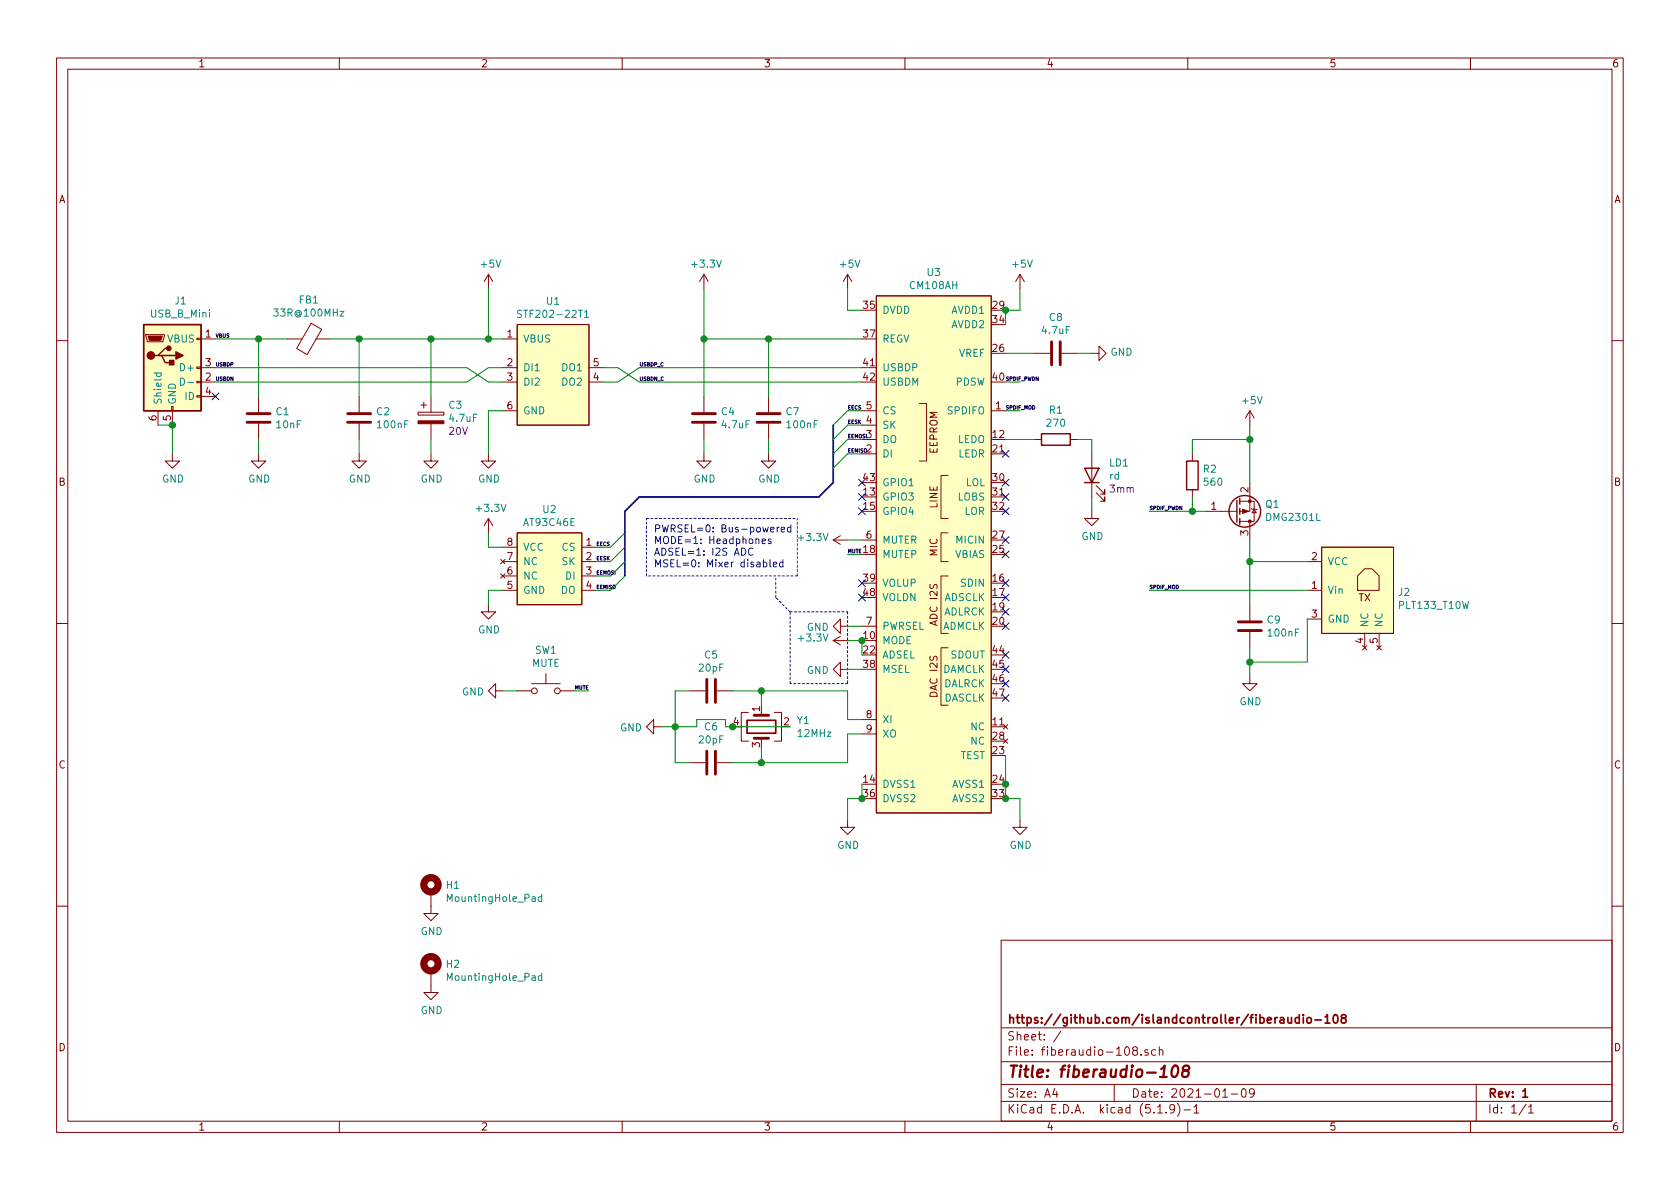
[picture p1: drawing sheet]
<svg xmlns="http://www.w3.org/2000/svg" width="297mm" height="210mm" viewBox="0 0 297 210" stroke-linecap="round" stroke-linejoin="round" font-family="sans-serif">
<g fill="none" stroke="#840000" stroke-width=".18">
<path d="M10 10.3h277v189.9h-277zM12 12.2h273v186.1h-273zM60 10.3v1.9M110 10.3v1.9M160 10.3v1.9M210 10.3v1.9M260 10.3v1.9M25.8 59.2h3.3v.2l-.3 1h-2.8zM34.8 59.8h.8v.3h-.8zM35.6 59.9h2.5M50.8 59.9h2.6M55 57.2l1.9 1-2.6 4.5-1.8-1.1z"/>
<path d="M55.9 59.9h2.5M86.4 48.5v2.5M86.4 48.5l-.8 1.3M86.4 48.5l.7 1.3M88.9 59.9h2.5M91.4 57.4h12.7v17.8h-12.7zM124.5 48.5v2.5M124.5 48.5l-.8 1.3M124.5 48.5l.7 1.3M149.9 48.5l-.8 1.3M149.9 48.5v2.5M149.9 48.5l.7 1.3"/>
<path d="M154.9 52.3h20.4v91.5h-20.4zM180.3 48.5l-.7 1.3M180.3 48.5v2.5M180.3 48.5l.8 1.3M10 60.2h2M27.9 72.6v2.6M30.4 71.9h.2v.7h-.2zM30.5 72.6v2.6M34.8 70h.8v.2h-.8zM34.8 67.4h.8v.3h-.8zM34.8 64.9h.8v.2h-.8zM35.6 67.6h2.5"/>
<path d="M35.6 65h2.5M35.6 70.1h2.5M45.7 70.1v2.8M45.7 74.9v2.8M63.5 70.1v2.8M63.5 74.9v2.8M73.9 72.9h4.6v.5h-4.6zM74.4 71.6h1M74.9 71.1v1M76.2 70.1v2.8M76.2 74.9v2.8M88.9 72.6h2.5"/>
<path d="M88.9 67.6h2.5M88.9 65h2.5M104.1 67.6h2.6M104.1 65h2.6M124.5 70.1v2.8M124.5 74.9v2.8M135.9 70.1v2.8M135.9 74.9v2.8M152.4 72.6h2.5M152.4 77.7h2.5M152.4 75.2h2.5M162.6 71.4h1.2v10.1h-1.2"/>
<path d="M175.3 72.6h2.5M182.9 77.7h1.2M182.9 62.5h2.8M187.7 62.5h2.8M189.2 77.7h1.3M193 62.5h1.3v-1.3l1.3 1.3-1.3 1.2v-1.2M221 72.6l-.8 1.3M221 72.6v2.6M221 72.6l.7 1.3M285 60.2h2M30.5 80.3v1.2h1.2l-1.2 1.3-1.3-1.3h1.3M45.7 80.3v1.2h1.3l-1.3 1.3-1.3-1.3h1.3"/>
<path d="M63.5 80.3v1.2h1.3l-1.3 1.3-1.3-1.3h1.3M76.2 80.3v1.2h1.3l-1.3 1.3-1.3-1.3h1.3M86.4 80.3v1.2h1.2l-1.2 1.3-1.3-1.3h1.3M86.4 91.7l-.8 1.3M86.4 91.7v2.5M86.4 91.7l.7 1.3M88.5 98.9l.8 .8M88.9 96.8h2.5M88.9 99.3h2.5M89.3 98.9l-.8 .8M91.4 94.2h11.5v12.7h-11.5zM102.9 96.8h2.5"/>
<path d="M102.9 99.3h2.5M124.5 80.3v1.2h1.2l-1.2 1.3-1.3-1.3h1.3M135.9 80.3v1.2h1.3l-1.3 1.3-1.3-1.3h1.3M147.3 95.5h2.6M147.3 95.5l1.3 .8M148.6 94.7l-1.3 .8M152.4 80.3h2.5M152.4 95.5h2.5M167.6 84.1h-1.2v7.6h1.2M167.6 94.2h-1.2v5.1h1.2M193 90.4v1.3h1.3l-1.3 1.3-1.2-1.3h1.2M193 80.3v7.6"/>
<path d="M193.8 87.1l1.5 1.5v-.7v.7h-.7M193.8 85.8l1.5 1.6v-.8v.8h-.7M210.8 80.3v1.2M210.8 86.6v1.3M213.4 90.4h5.3M219.2 88.6h2.5v3.6h-2.5M221 85.3v5.1h-1.8M221 92.2v3.3M221.2 89.9l.2 .1h.7l.1 .2M221.7 90l.4 .7h-.7zM231.1 99.3h2.6M233.7 96.8h12.7v15.2h-12.7z"/>
<path d="M10 110.3h2M86.4 106.9v1.3h1.2l-1.2 1.3-1.3-1.3h1.3M88.5 101.5l.8 .7M88.9 101.8h2.5M88.9 104.4h2.5M89.3 101.5l-.8 .7M96.5 119.1v1.8M102.9 101.8h2.5M102.9 104.4h2.5M147.3 113.3l1.3 .7M147.3 113.3h2.6M148.6 118.4v-1.3l-1.3 1.3 1.3 1.2v-1.2h1.3"/>
<path d="M148.6 110.7v-1.2l-1.3 1.2 1.3 1.3v-1.3h1.3M148.6 112.5l-1.3 .8M152.4 110.7h2.5M167.6 114.5h-1.2v10.2h1.2M167.6 101.8h-1.2v10.2h1.2M221 119.6v1.3h1.2l-1.2 1.3-1.3-1.3h1.3M221 106.9v2.8M221 111.8v2.7M231.1 104.4h2.6M231.1 109.5h2.6M240 101.8l1.3-1.2h1.3l1.2 1.2v2.6h-3.8zM240.9 114.2l.8 .7"/>
<path d="M241.3 112v2.5M241.7 114.2l-.8 .7M243.5 114.2l.7 .7M243.8 112v2.5M244.2 114.2l-.7 .7M285 110.3h2M87.6 122.2v-1.3l-1.2 1.3 1.2 1.2v-1.2h1.3M91.4 122.2h2.6M94 120.9h5.1M99.1 122.2h2.5M115.6 128.5v-1.3l-1.3 1.3 1.3 1.3v-1.3h1.2M121.9 122.2h2.8"/>
<path d="M121.9 134.9h2.8M126.7 122.2h2.8M126.7 134.9h2.8M132.3 126h-1.2v5.1h1.2M134.6 126v.5M134.6 130.6v.5M136.9 126h1.3v5.1h-1.3M152.4 127.2h2.5M152.4 129.8h2.5M177.4 128.1l.8 .8M177.4 130.7l.8 .7M178.2 128.1l-.8 .8"/>
<path d="M178.2 130.7l-.8 .7M76.2 157.7v3.8h1.3l-1.3 1.3-1.3-1.3h1.3M149.9 145v1.3h1.2l-1.2 1.3-1.3-1.3h1.3M180.3 145v1.3h1.3l-1.3 1.3-1.2-1.3h1.2M10 160.2h2M76.2 171.7v3.8h1.3l-1.3 1.3-1.3-1.3h1.3M177 166.3h108v32h-108zM285 160.2h2M60 198.3v1.9M110 198.3v1.9M160 198.3v1.9M177 194.8h108"/>
<path d="M177 191.8h108M177 187.8h108M177 181.8h108M186.5 192.5l-.4 1h1M186.8 193v1M187.6 182.3l-1.3 2M197 191.8v3M200.6 185.7l-.3-.1v-.2l.3-.3h.2l.3 .3-.1 .2-.6 .2a.48 .48 0 0 0-.1 .7l.3 .1 .4-.1a.48 .48 0 0 0-.2-.8M201.8 186.5v.1M203 185.7l-.4-.1-.2 .2 .1 .2 .5 .2v.3h-.6M204.3 185.7l-.4-.1-.3 .3 .1 .6 .2 .1 .4-.1M204.7 196.8h.8"/>
<path d="M205 185.7l.2-.1 .3 .1 .1 .9M205 185.1v1.5M206.2 196.7v.1M207.7 196l-.1 .1a.48 .48 0 0 1-.6 .1l-.2-.2 .2-.6a.48 .48 0 0 1 .6 .1 1.27 1.27 0 0 1-.2 1.2l-.4 .1M208.2 195.1a1.71 1.71 0 0 1 0 2.3M209.3 196.3h1.2M210 198.3v1.9M211.1 195.8l.4-.5v1.5M211.1 196.8h.9M216.2 194h.8M217.7 193.5h1.1M219.6 192.7l.4-.2a.94 .94 0 0 1 0 1.5 .82 .82 0 0 1-.4-1.3z"/>
<path d="M221.8 193.2l-.3 .3h-.3l-.3-.3v-.4l.2-.2 .4-.1 .2 .2a1.13 1.13 0 0 1-.2 1.2l-.4 .1M260 198.3v1.9M261 191.8v6.5M269.8 195.2l-1.2 2M270.3 195.8l.4-.5v1.5M270.3 196.8h.8"/>
<circle cx="94.5" cy="122.2" r=".51"/>
<circle cx="98.6" cy="122.2" r=".51"/>
</g>
<g fill="none" stroke="#840000" stroke-width=".3">
<path d="M132.1 127.4h5.1v2.3h-5.1zM227.7 179.9v.8a.37 .37 0 0 0 .6 .1M228.3 179.9v1M229.7 179.4v1.5M230.4 179.4v.2M230.4 179.9v1M234.3 179.9l.4-.5v1.5M235.8 179.6l.4-.2a.94 .94 0 0 1 0 1.5 .82 .82 0 0 1-.4-1.3zM229.7 180l-.4-.1-.3 .3 .1 .6 .2 .1 .4-.1M231.1 180.1l.2-.2 .5 .2v.7l-.2 .1-.5-.1zM232.5 180.4h1.1M234.3 180.9h.8"/>
<path d="M237.4 180.1l-.3-.3 .1-.2 .2-.2 .4 .1 .2 .2-.1 .2-.6 .2a.48 .48 0 0 0-.1 .7l.2 .1 .5-.1a.48 .48 0 0 0-.1-.7h-.1M269.2 193l.5-.5v1.5M269.2 194h.9"/>
</g>
<path d="M205.1 190.4h1.2M205.3 189l.6-.6-.2 2M207.4 188.6a.45 .45 0 0 1 .5-.2 .45 .45 0 0 1 .4 .4 1.15 1.15 0 0 1-.8 1.6l-.2-.1a1.5 1.5 0 0 1 .1-1.7zM209.5 189.3l-.3-.2a.46 .46 0 0 1 .4-.7l.5 .1 .2 .4a.69 .69 0 0 1-.8 .4 .65 .65 0 0 0-.4 1 .65 .65 0 0 0 .9 0 .65 .65 0 0 0 0-.9l-.1-.1" fill="none" stroke="#840000" stroke-width=".41"/>
<g fill="none" stroke="#840000" stroke-width=".51">
<path d="M43.7 74.7h4.1M43.7 73.1h4.1M61.5 74.7h4M61.5 73.1h4M122.4 74.7h4.1M122.4 73.1h4.1M133.9 74.7h4M133.9 73.1h4M185.9 60.4v4.1M187.5 60.4v4.1M218.9 111.5h4.1M218.9 110h4.1"/>
<path d="M125 120.1v4.1M125 132.8v4.1M126.5 120.1v4.1M126.5 132.8v4.1M133.3 126.5h2.6M133.3 130.6h2.6"/>
</g>
<g fill="#ffffc2" stroke="#ffffc2" stroke-width=".18">
<path d="M154.9 52.3h20.4v91.5h-20.4z"/>
<path d="M91.4 94.2h11.5v12.7h-11.5z"/>
<path d="M233.7 96.8h12.7v15.2h-12.7z"/>
<path d="M25.4 57.4h10.2v15.2h-10.2z"/>
<path d="M91.4 57.4h12.7v17.8h-12.7z"/>
</g>
<g fill="none" stroke="#840000" stroke-width=".25">
<path d="M25.4 57.4h10.2v15.2h-10.2zM27.9 62.9h.7l.6 1.2h1.3M28.6 62.9h2.5M29.8 61.6h-.6l-1.3 1.3h-.6M184.1 76.7h5.1v2h-5.1zM191.8 82.8h2.5l-1.3 2.5zM191.8 85.3h2.5M209.8 81.5h2v5.1h-2zM218.7 88.5v3.8M219.2 88.1v1M219.2 89.9v1M219.2 91.7v1"/>
<circle cx="220.1" cy="90.4" r="2.79"/>
</g>
<g fill="#840000" stroke="#840000" stroke-width=".18">
<path d="M219.7 90l1 .4-1 .4z"/>
<path d="M26.2 59.4h2.5l-.3 .8h-2z"/>
<path d="M73.9 74.4h4.6v.5h-4.6z"/>
<circle cx="221" cy="88.6" r=".25"/>
<circle cx="221" cy="92.2" r=".25"/>
</g>
<g fill="none" stroke="#840000" stroke-width="1.3">
<circle cx="76.2" cy="156.5" r="1.27"/>
<circle cx="76.2" cy="170.4" r="1.27"/>
</g>
<path d="M92.2 54.9h-.5l-.2 .1v.3l.6 .3 .1 .3-.2 .2h-.5M103.4 55.2l.3-.3v1.2M103.4 56.1h.7M27.2 66h1.3M27.7 66v.3l.2 .3 .5-.1v-.5M31.9 66.8a.64 .64 0 0 1 .7 .7 .64 .64 0 0 1-.7 .6zM33.2 67.6h1M95.8 158.6h-.4l-.2 .2 .1 .6h.5M95.8 158.1v1.3M95.8 172.6l-.4-.1-.2 .3 .1 .5h.5M95.8 172.1v1.3" fill="none" stroke="#008484" stroke-width=".18"/>
<g fill="#840000" stroke="#840000" stroke-width=".25">
<path d="M30 63.7h.7v.8h-.7z"/>
<path d="M31.1 62.2l1.3 .7-1.3 .6z"/>
<circle cx="26.7" cy="62.9" r=".63"/>
<circle cx="29.8" cy="61.6" r=".38"/>
</g>
<path d="M114.3 91.7h26.7M114.3 101.8v-10.1M137.2 105.7v-3.9M139.7 108.2h10.2M139.7 108.2l-2.5-2.5M141 101.8v-10.1M141 101.8h-26.7M149.9 108.2v12.7M139.7 120.9v-12.7M149.9 120.9h-10.2" fill="none" stroke="#0000c2" stroke-width=".18" stroke-dasharray=".4 .4"/>
<path d="M147.3 75.2v10.1l-2.5 2.6h-31.8l-2.5 2.5v11.4" fill="none" stroke="#000084" stroke-width=".3"/>
<g fill="none" stroke="#008400" stroke-width=".18">
<path d="M38.1 59.9h12.7M45.7 59.9v10.2M58.4 59.9h30.5M63.5 59.9v10.2M76.2 59.9v10.2M86.4 51v8.9M124.5 59.9h27.9M124.5 51v19.1M135.9 59.9v10.2M149.9 51v3.9h2.5M180.3 51v3.9h-2.5v2.5M27.9 75.2h2.6v5.1"/>
<path d="M38.1 65h44.4l3.9 2.6h2.5M45.7 77.7v2.6M63.5 77.7v2.6M76.2 77.7v2.6M88.9 65h-2.5l-3.9 2.6h-44.4M88.9 72.6h-2.5v7.7M106.7 65h2.5l3.8 2.6h39.4M124.5 77.7v2.6M135.9 77.7v2.6M152.4 65h-39.4l-3.8 2.6h-2.5M152.4 72.6h-2.5l-2.6 2.6M152.4 75.2h-2.5l-2.6 2.5"/>
<path d="M152.4 77.7h-2.5l-2.6 2.6M177.8 67.6h2.5M177.8 72.6h2.5M177.8 77.7h5.1M177.8 62.5h5.1M190.5 77.7h2.5v2.6M190.5 62.5h2.5M221 77.7h-10.2v2.6M221 75.2v10.1M86.4 94.2v2.6h2.5M110.5 94.2l-2.6 2.6h-2.5M110.5 99.3l-2.6 2.5h-2.5"/>
<path d="M110.5 96.8l-2.6 2.5h-2.5M149.9 95.5h2.5M149.9 98h2.5M152.4 80.3h-2.5l-2.6 2.5M193 87.9v2.5M203.2 90.4h10.2M210.8 87.9v2.5M221 95.5v11.4M221 99.3h10.1M88.9 104.4h-2.5v2.5M110.5 101.8l-2.6 2.6h-2.5M149.9 113.3h2.5v2.5"/>
<path d="M149.9 118.4h2.5M149.9 110.7h2.5M203.2 104.4h27.9M221 114.5v5.1M231.1 109.5v7.6h-10.1M88.9 122.2h2.5M101.6 122.2h2.5M116.8 128.5h6.4v-1.3h5.1v1.3h11.4M121.9 122.2h-2.5v12.7h2.5M129.5 122.2h20.4v5h2.5M134.6 122.2v2.5M134.6 132.3v2.6"/>
<path d="M152.4 138.7v2.5h-2.5v3.8M152.4 129.8h-2.5v5.1h-20.4M177.8 133.6v7.6h2.5v3.8"/>
</g>
<g fill="none" stroke="#0000c2" stroke-width=".18">
<path d="M131.1 96.9a.64 .64 0 0 1 .8 .7 .64 .64 0 0 1-.8 .6zM133.1 97a.51 .51 0 0 0-.6 0 .51 .51 0 0 0-.2 .7 .46 .46 0 0 0 .3 .4 .46 .46 0 0 0 .5 0M134.7 95.7l.7-.1-.1-.3h-.4l-.2 .2 .1 .6h.5M135 99.5l.4-.1 .2 .2-.1 .6h-.5M136.1 99v1.1l.2 .1M136.3 95.3h-.3l-.2 .2 .1 .2 .4 .1v.3h-.5M136.7 99.8l.6-.1v-.2l-.4-.1-.2 .2 .1 .6h.5M137.4 93.2v.9M137.8 93.2l-.3 .1-.1 .2M138.1 93.6l.6-.1v-.2l-.4-.1-.2 .2 .1 .6h.5M138.4 99.5l-.3-.1-.3 .2 .1 .6h.5M138.4 99v1.2"/>
<path d="M139.8 93.3l-.3-.1-.3 .3 .1 .5h.5M139.8 92.8v1.3"/>
</g>
<g fill="#008400" stroke="#008400" stroke-width=".25">
<circle cx="134.6" cy="122.2" r=".51"/>
<circle cx="124.5" cy="59.9" r=".51"/>
<circle cx="135.9" cy="59.9" r=".51"/>
<circle cx="30.5" cy="75.2" r=".51"/>
<circle cx="129.5" cy="128.5" r=".51"/>
<circle cx="152.4" cy="141.2" r=".51"/>
<circle cx="152.4" cy="113.3" r=".51"/>
<circle cx="76.2" cy="59.9" r=".51"/>
<circle cx="119.4" cy="128.5" r=".51"/>
<circle cx="45.7" cy="59.9" r=".51"/>
<circle cx="63.5" cy="59.9" r=".51"/>
<circle cx="177.8" cy="54.9" r=".51"/>
<circle cx="134.6" cy="134.9" r=".51"/>
<circle cx="210.8" cy="90.4" r=".51"/>
<circle cx="86.4" cy="59.9" r=".51"/>
<circle cx="221" cy="77.7" r=".51"/>
<circle cx="177.8" cy="141.2" r=".51"/>
<circle cx="221" cy="99.3" r=".51"/>
<circle cx="177.8" cy="138.7" r=".51"/>
<circle cx="221" cy="117.1" r=".51"/>
</g>
<g fill="none" stroke="#000084" stroke-width=".18">
<path d="M37.5 69.5l1.2 1.2M38.7 69.5l-1.2 1.2M177.2 79.6l1.2 1.3M178.4 79.6l-1.2 1.3M151.8 84.7l1.2 1.2M151.8 87.3l1.2 1.2M151.8 89.8l1.2 1.2M153 84.7l-1.2 1.2M153 87.3l-1.2 1.2M153 89.8l-1.2 1.2M177.2 84.7l1.2 1.2M177.2 87.3l1.2 1.2"/>
<path d="M177.2 89.8l1.2 1.2M177.2 94.9l1.2 1.2M177.2 97.4l1.2 1.2M178.4 84.7l-1.2 1.2M178.4 87.3l-1.2 1.2M178.4 89.8l-1.2 1.2M178.4 94.9l-1.2 1.2M178.4 97.4l-1.2 1.2M151.8 102.5l1.2 1.2M151.8 105l1.2 1.3M153 105l-1.2 1.3M153 102.5l-1.2 1.2"/>
<path d="M177.2 110.1l1.2 1.2M177.2 117.7l1.2 1.3M177.2 115.2l1.2 1.2M177.2 107.6l1.2 1.2M177.2 105l1.2 1.3M177.2 102.5l1.2 1.2M178.4 110.1l-1.2 1.2M178.4 117.7l-1.2 1.3M178.4 115.2l-1.2 1.2M178.4 107.6l-1.2 1.2M178.4 105l-1.2 1.3M178.4 102.5l-1.2 1.2"/>
<path d="M177.2 122.8l1.2 1.2M177.2 120.3l1.2 1.2M178.4 122.8l-1.2 1.2M178.4 120.3l-1.2 1.2"/>
</g>
<text font-size="2.8" fill="#840000" x="178" y="190.5">Title: fiberaudio-108</text>
<g font-size="2.1" fill="#840000">
<text x="178" y="184">Sheet: /</text>
<text x="178" y="181">https://github.com/islandcontroller/fiberaudio-108</text>
<text x="178" y="186.7">File: fiberaudio-108.sch</text>
<text x="178" y="196.9">KiCad E.D.A. kicad (5.1.9)-1</text>
<text x="178" y="194.1">Size: A4</text>
<text x="200" y="194.1">Date: 2021-01-09</text>
<text x="263" y="194.1">Rev: 1</text>
<text x="263" y="196.9">Id: 1/1</text>
</g>
<g font-size="1.8" fill="#840000">
<text x="35" y="11.9">1</text>
<text x="85" y="11.9">2</text>
<text x="135" y="11.9">3</text>
<text x="185" y="11.9">4</text>
<text x="235" y="11.9">5</text>
<text x="285" y="11.9">6</text>
<text x="10.4" y="35.9">A</text>
<text x="285.4" y="35.9">A</text>
<text x="36.3" y="59.7">1</text>
<text x="89.7" y="59.7">1</text>
<text x="152.7" y="54.6">35</text>
<text x="152.7" y="59.7">37</text>
<text x="175.6" y="54.6">29</text>
<text x="175.6" y="57.1">34</text>
<text x="36.3" y="64.8">3</text>
<text x="89.7" y="64.8">2</text>
<text x="104.9" y="64.8">5</text>
<text x="152.7" y="64.8">41</text>
<text x="175.6" y="62.2">26</text>
<text x="36.3" y="67.3">2</text>
<text x="36.3" y="69.8">4</text>
<text x="89.7" y="67.3">3</text>
<text x="104.9" y="67.3">4</text>
<text x="152.7" y="67.3">42</text>
<text x="175.6" y="67.3">40</text>
<text x="27.7" y="74.4" transform="rotate(-90 27.7 74.4)">6</text>
<text x="30.2" y="74.4" transform="rotate(-90 30.2 74.4)">5</text>
<text x="89.7" y="72.4">6</text>
<text x="153.2" y="74.9">4</text>
<text x="153.2" y="72.4">5</text>
<text x="175.6" y="77.5">12</text>
<text x="176" y="72.4">1</text>
<text x="165.8" y="80.3" transform="rotate(-90 165.8 80.3)">EEPROM</text>
<text x="175.6" y="80">21</text>
<text x="10.4" y="85.9">B</text>
<text x="152.7" y="87.6">13</text>
<text x="152.7" y="85.1">43</text>
<text x="165.8" y="89.9" transform="rotate(-90 165.8 89.9)">LINE</text>
<text x="175.6" y="85.1">30</text>
<text x="175.6" y="87.6">31</text>
<text x="220.7" y="87.1" transform="rotate(-90 220.7 87.1)">2</text>
<text x="285.4" y="85.9">B</text>
<text x="152.7" y="90.2">15</text>
<text x="153.2" y="95.2">6</text>
<text x="175.6" y="95.2">27</text>
<text x="175.6" y="90.2">32</text>
<text x="214.1" y="90.2">1</text>
<text x="220.7" y="94.7" transform="rotate(-90 220.7 94.7)">3</text>
<text x="89.7" y="101.6">6</text>
<text x="89.7" y="99.1">7</text>
<text x="89.7" y="96.5">8</text>
<text x="103.7" y="96.5">1</text>
<text x="103.7" y="99.1">2</text>
<text x="103.7" y="101.6">3</text>
<text x="152.7" y="97.8">18</text>
<text x="165.8" y="98.4" transform="rotate(-90 165.8 98.4)">MIC</text>
<text x="175.6" y="97.8">25</text>
<text x="231.9" y="99.1">2</text>
<text x="89.7" y="104.1">5</text>
<text x="103.7" y="104.1">4</text>
<text x="152.7" y="102.9">39</text>
<text x="152.7" y="105.4">48</text>
<text x="175.6" y="102.9">16</text>
<text x="175.6" y="105.4">17</text>
<text x="175.6" y="107.9">19</text>
<text x="231.9" y="104.1">1</text>
<text x="240.2" y="106.3">TX</text>
<text x="152.7" y="113">10</text>
<text x="153.2" y="110.5">7</text>
<text x="165.8" y="110.4" transform="rotate(-90 165.8 110.4)">ADC I2S</text>
<text x="175.6" y="110.5">20</text>
<text x="231.9" y="109.2">3</text>
<text x="241" y="113.8" transform="rotate(-90 241 113.8)">4</text>
<text x="243.6" y="113.8" transform="rotate(-90 243.6 113.8)">5</text>
<text x="152.7" y="115.6">22</text>
<text x="152.7" y="118.1">38</text>
<text x="175.6" y="115.6">44</text>
<text x="175.6" y="118.1">45</text>
<text x="134.4" y="125.8" transform="rotate(-90 134.4 125.8)">1</text>
<text x="165.8" y="123.1" transform="rotate(-90 165.8 123.1)">DAC I2S</text>
<text x="175.6" y="120.6">46</text>
<text x="175.6" y="123.2">47</text>
<text x="129.7" y="128.3">4</text>
<text x="138.6" y="128.3">2</text>
<text x="153.2" y="127">8</text>
<text x="153.2" y="129.5">9</text>
<text x="175.6" y="128.3">11</text>
<text x="175.6" y="130.8">28</text>
<text x="10.4" y="135.9">C</text>
<text x="134.4" y="132.2" transform="rotate(-90 134.4 132.2)">3</text>
<text x="175.6" y="133.3">23</text>
<text x="285.4" y="135.9">C</text>
<text x="152.7" y="138.4">14</text>
<text x="152.7" y="141">36</text>
<text x="175.6" y="138.4">24</text>
<text x="175.6" y="141">33</text>
<text x="10.4" y="185.9">D</text>
<text x="285.4" y="185.9">D</text>
<text x="35" y="199.9">1</text>
<text x="85" y="199.9">2</text>
<text x="135" y="199.9">3</text>
<text x="185" y="199.9">4</text>
<text x="235" y="199.9">5</text>
<text x="285" y="199.9">6</text>
</g>
<g font-size="1.8" fill="#008484">
<text x="85.1" y="47.3">+5V</text>
<text x="122.5" y="47.3">+3.3V</text>
<text x="148.6" y="47.3">+5V</text>
<text x="179.1" y="47.3">+5V</text>
<text x="31" y="53.8">J1</text>
<text x="52.9" y="53.7">FB1</text>
<text x="96.7" y="53.9">U1</text>
<text x="161" y="51.1">CM108AH</text>
<text x="164" y="48.8">U3</text>
<text x="26.7" y="56.2">USB_B_Mini</text>
<text x="48.8" y="56">33R@100MHz</text>
<text x="92.3" y="56.2">STF202-22T1</text>
<text x="156" y="55.5">DVDD</text>
<text x="168.2" y="55.5">AVDD1</text>
<text x="168.2" y="58">AVDD2</text>
<text x="184.4" y="59.1">4.7uF</text>
<text x="185.6" y="56.8">C8</text>
<text x="29.6" y="60.6">VBUS</text>
<text x="32.2" y="65.7">D+</text>
<text x="92.5" y="60.6">VBUS</text>
<text x="92.5" y="65.7">DI1</text>
<text x="99.5" y="65.7">DO1</text>
<text x="156" y="60.6">REGV</text>
<text x="156" y="65.7">USBDP</text>
<text x="169.5" y="63.1">VREF</text>
<text x="196.3" y="62.9">GND</text>
<text x="28.6" y="71.6" transform="rotate(-90 28.6 71.6)">Shield</text>
<text x="31.1" y="71.6" transform="rotate(-90 31.1 71.6)">GND</text>
<text x="32.8" y="70.7">ID</text>
<text x="92.5" y="68.2">DI2</text>
<text x="99.5" y="68.2">DO2</text>
<text x="156" y="68.2">USBDM</text>
<text x="168.9" y="68.2">PDSW</text>
<text x="219.8" y="71.5">+5V</text>
<text x="48.8" y="73.4">C1</text>
<text x="49" y="75.7">10nF</text>
<text x="66.6" y="73.4">C2</text>
<text x="66.9" y="75.7">100nF</text>
<text x="79.4" y="72.3">C3</text>
<text x="79.6" y="74.6">4.7uF</text>
<text x="92.5" y="73.3">GND</text>
<text x="127.6" y="73.4">C4</text>
<text x="127.8" y="75.7">4.7uF</text>
<text x="139" y="73.4">C7</text>
<text x="139.3" y="75.7">100nF</text>
<text x="156" y="75.8">SK</text>
<text x="156" y="73.3">CS</text>
<text x="167.7" y="73.3">SPDIFO</text>
<text x="185.2" y="75.5">270</text>
<text x="185.6" y="73.1">R1</text>
<text x="156" y="80.9">DI</text>
<text x="156" y="78.4">DO</text>
<text x="169.3" y="78.4">LEDO</text>
<text x="169.4" y="80.9">LEDR</text>
<text x="196.2" y="82.5">LD1</text>
<text x="212.8" y="83.6">R2</text>
<text x="28.7" y="85.3">GND</text>
<text x="43.9" y="85.3">GND</text>
<text x="61.7" y="85.3">GND</text>
<text x="74.4" y="85.3">GND</text>
<text x="84.5" y="85.3">GND</text>
<text x="122.6" y="85.3">GND</text>
<text x="134.1" y="85.3">GND</text>
<text x="156" y="88.5">GPIO3</text>
<text x="156" y="86">GPIO1</text>
<text x="169.3" y="88.5">LOBS</text>
<text x="170.7" y="86">LOL</text>
<text x="196.2" y="84.8">rd</text>
<text x="213" y="85.9">560</text>
<text x="223.8" y="89.8">Q1</text>
<text x="84.4" y="90.5">+3.3V</text>
<text x="92.8" y="93">AT93C46E</text>
<text x="96" y="90.7">U2</text>
<text x="141.4" y="95.7">+3.3V</text>
<text x="156" y="91.1">GPIO4</text>
<text x="170.5" y="91.1">LOR</text>
<text x="191.2" y="95.5">GND</text>
<text x="224.1" y="92.1">DMG2301L</text>
<text x="92.5" y="99.9">NC</text>
<text x="92.5" y="97.4">VCC</text>
<text x="99.4" y="97.4">CS</text>
<text x="99.4" y="99.9">SK</text>
<text x="156" y="98.7">MUTEP</text>
<text x="156" y="96.1">MUTER</text>
<text x="168.8" y="98.7">VBIAS</text>
<text x="169.2" y="96.1">MICIN</text>
<text x="234.7" y="99.9">VCC</text>
<text x="92.5" y="105">GND</text>
<text x="92.5" y="102.5">NC</text>
<text x="99.2" y="105">DO</text>
<text x="100.1" y="102.5">DI</text>
<text x="156" y="103.8">VOLUP</text>
<text x="156" y="106.3">VOLDN</text>
<text x="166.9" y="106.3">ADSCLK</text>
<text x="170" y="103.8">SDIN</text>
<text x="234.7" y="105">Vin</text>
<text x="247.3" y="105.4">J2</text>
<text x="247.5" y="107.7">PLT133_T10W</text>
<text x="84.5" y="112">GND</text>
<text x="141.4" y="113.5">+3.3V</text>
<text x="142.6" y="111.6">GND</text>
<text x="156" y="113.9">MODE</text>
<text x="156" y="111.4">PWRSEL</text>
<text x="166.6" y="111.4">ADMCLK</text>
<text x="166.8" y="108.8">ADLRCK</text>
<text x="224.1" y="110.3">C9</text>
<text x="224.4" y="112.6">100nF</text>
<text x="234.7" y="110.1">GND</text>
<text x="241.9" y="111" transform="rotate(-90 241.9 111)">NC</text>
<text x="244.5" y="111" transform="rotate(-90 244.5 111)">NC</text>
<text x="94" y="117.9">MUTE</text>
<text x="94.6" y="115.6">SW1</text>
<text x="123.7" y="118.8">20pF</text>
<text x="124.6" y="116.5">C5</text>
<text x="142.6" y="119.2">GND</text>
<text x="156" y="116.5">ADSEL</text>
<text x="156" y="119">MSEL</text>
<text x="166.6" y="119">DAMCLK</text>
<text x="168" y="116.5">SDOUT</text>
<text x="81.7" y="123">GND</text>
<text x="166.8" y="121.5">DALRCK</text>
<text x="166.9" y="124.1">DASCLK</text>
<text x="219.2" y="124.7">GND</text>
<text x="109.6" y="129.3">GND</text>
<text x="123.7" y="131.5">20pF</text>
<text x="124.6" y="129.2">C6</text>
<text x="141" y="128">Y1</text>
<text x="141.2" y="130.3">12MHz</text>
<text x="156" y="127.9">XI</text>
<text x="156" y="130.4">XO</text>
<text x="171.7" y="129.2">NC</text>
<text x="171.7" y="131.7">NC</text>
<text x="169.7" y="134.2">TEST</text>
<text x="156" y="139.3">DVSS1</text>
<text x="156" y="141.9">DVSS2</text>
<text x="168.5" y="139.3">AVSS1</text>
<text x="168.5" y="141.9">AVSS2</text>
<text x="148" y="150.1">GND</text>
<text x="178.5" y="150.1">GND</text>
<text x="79" y="157.2">H1</text>
<text x="79.5" y="159.5">MountingHole_Pad</text>
<text x="74.4" y="165.3">GND</text>
<text x="79" y="171.1">H2</text>
<text x="79.5" y="173.5">MountingHole_Pad</text>
<text x="74.4" y="179.3">GND</text>
</g>
<g font-size="1.8" fill="#840084">
<text x="79.5" y="76.9">20V</text>
<text x="196.3" y="87.1">3mm</text>
</g>
<g font-size="1.8">
<text x="153.2" y="77.5">3</text>
<text x="153.2" y="80">2</text>
</g>
<g font-size="1.8" fill="#0000c2">
<text x="115.6" y="94.2">PWRSEL=0: Bus-powered</text>
<text x="115.6" y="96.2">MODE=1: Headphones</text>
<text x="115.6" y="98.3">ADSEL=1: I2S ADC</text>
<text x="115.6" y="100.3">MSEL=0: Mixer disabled</text>
</g>
<g font-size=".9">
<text x="38.1" y="59.7">VBUS</text>
<text x="38.1" y="64.8">USBDP</text>
<text x="113" y="64.8">USBDP_C</text>
<text x="38.1" y="67.3">USBDN</text>
<text x="113" y="67.3">USBDN_C</text>
<text x="177.8" y="67.3">SPDIF_PWDN</text>
<text x="149.9" y="77.5">EEMOSI</text>
<text x="149.9" y="72.4">EECS</text>
<text x="149.9" y="74.9">EESK</text>
<text x="177.8" y="72.4">SPDIF_MOD</text>
<text x="149.9" y="80">EEMISO</text>
<text x="203.2" y="90.2">SPDIF_PWDN</text>
<text x="105.4" y="96.5">EECS</text>
<text x="105.4" y="99.1">EESK</text>
<text x="105.4" y="101.6">EEMOSI</text>
<text x="149.9" y="97.8">MUTE</text>
<text x="105.4" y="104.2">EEMISO</text>
<text x="203.2" y="104.2">SPDIF_MOD</text>
<text x="101.6" y="121.9">MUTE</text>
</g>
</svg>
